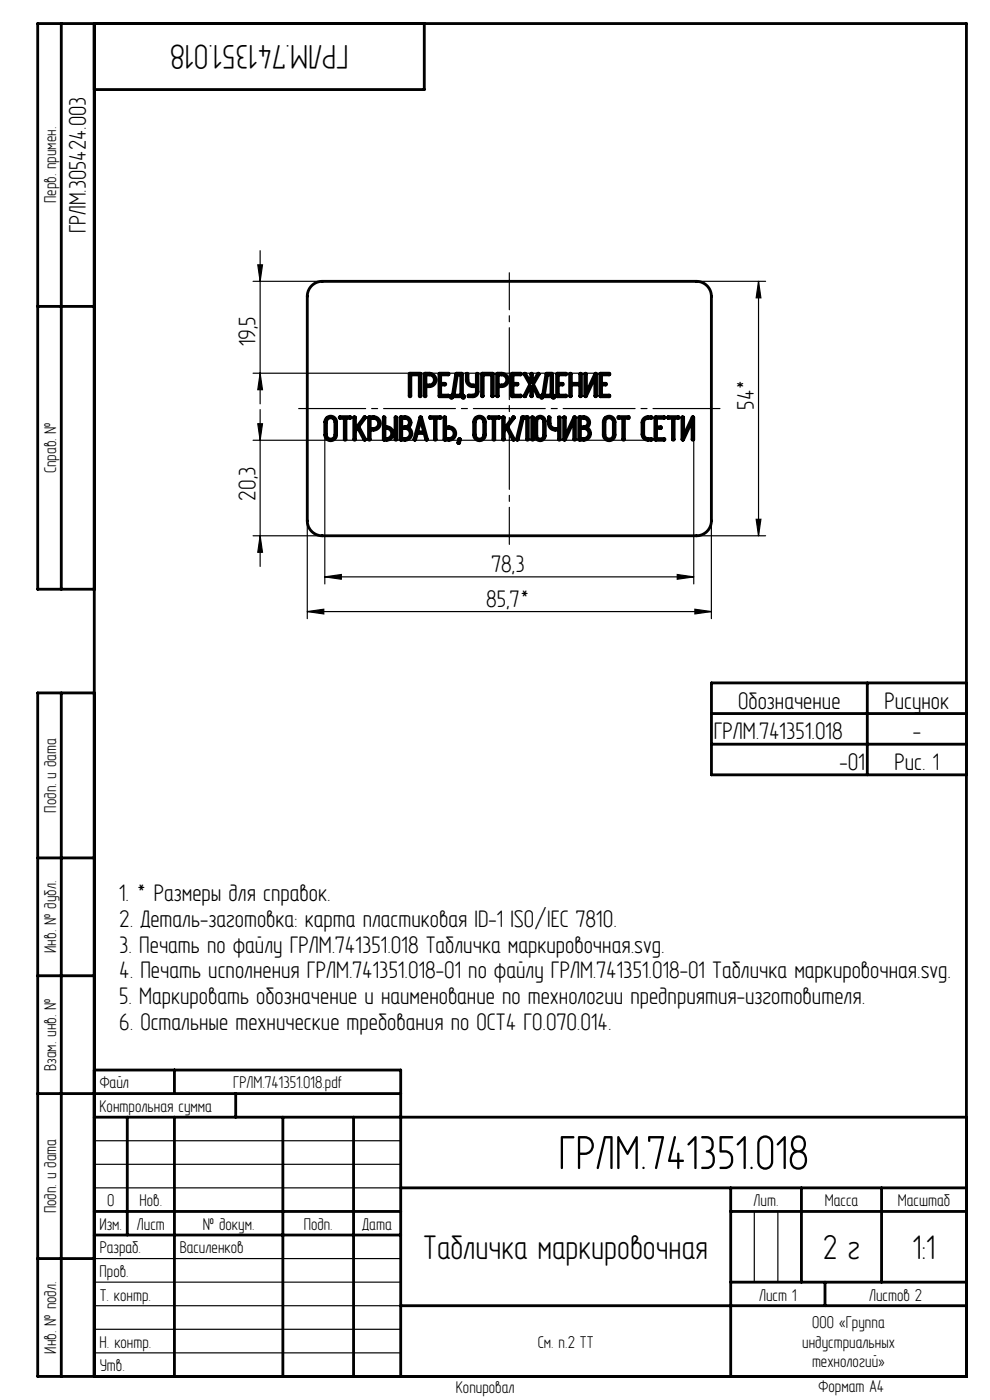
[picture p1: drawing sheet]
<svg xmlns="http://www.w3.org/2000/svg" width="210mm" height="297mm" viewBox="0 0 210 297" stroke-linecap="round" stroke-linejoin="round" font-family="sans-serif">
<g fill="none" stroke="#000" stroke-width=".25">
<path d="M53.7 59.7h14.7M54.7 56.2h1l-.5 3.5zM55.2 53.2v32.5M147.7 59.7h14.7M160.9 59.7l.5 3.5h-1zM160.9 59.7v54M53.7 79.2h73.7M55.2 79.2l.5 3.5h-1zM53.7 93.4h85.4M54.7 89.9h1l-.5 3.5zM55.2 86.9v33.3M68.9 92.3v31.6"/>
<path d="M147.2 93.2v30.7M53.7 113.7h14.7M55.2 113.7l.5 3.5h-1zM65.2 110.5v20.7M147.7 113.7h14.7M150.9 110.5v20.7M160.4 110.2h1l-.5 3.5zM65.2 129.7l3.5-.5v1zM65.2 129.7h85.7M68.9 122.4l3.5-.5v1zM68.9 122.4h78.3M143.7 121.9l3.5 .5-3.5 .5z"/>
<path d="M147.4 129.2l3.5 .5-3.5 .5zM20 242h65M20 247h65M20 252h65M160 257v15M165 257v15M20 277h65M20 272h65M20 267h65M20 287h65M20 282h65"/>
</g>
<g fill="none" stroke="#000" stroke-width=".6">
<path d="M13 5v120M20 5v287M90 5v14h-70M8 65h12M66 60.7a3.2 3.2 0 0 1 2.4-1h79.3a3.2 3.2 0 0 1 3.2 3.2v47.6a3.2 3.2 0 0 1-3.2 3.2h-79.3a3.2 3.2 0 0 1-3.2-3.2v-47.6a3.2 3.2 0 0 1 .8-2.2zM86.9 79.2h2.2l.2 .1v4.7a.18 .18 0 0 1-.2 .2 .18 .18 0 0 1-.2-.2v-4.5h-1.8v4.5a.18 .18 0 0 1-.1 .2 .18 .18 0 0 1-.2-.2zM90.1 79.2h.1a1.82 1.82 0 0 1 2.2 .9 1.56 1.56 0 0 1-.4 1.6 1.56 1.56 0 0 1-1.7 .3v2a.18 .18 0 0 1-.1 .2 .18 .18 0 0 1-.2-.2zM90.3 79.5a1.29 1.29 0 0 1 1.8 1.1l-.3 .8a1.58 1.58 0 0 1-1.5 .3zM93.2 79.2h1.9a.18 .18 0 0 1 .2 .2 .18 .18 0 0 1-.2 .1h-1.6v1.8h.9a.18 .18 0 0 1 .1 .2 .18 .18 0 0 1-.1 .2h-.9v2.1h1.6a.18 .18 0 0 1 .2 .2 .18 .18 0 0 1-.2 .2h-1.8l-.2-.1zM96.7 79.2h1.2l.2 .1v4.5l.3 .1 .1 .5a.18 .18 0 0 1-.2 .1 .18 .18 0 0 1-.2-.1v-.2h-2.1v.2a.18 .18 0 0 1-.2 .1 .18 .18 0 0 1-.2-.1v-.5l.4-.1zM97 79.5h.7v4.3h-1.4zM99 79.2h.2l.1 .2v1.2a1.27 1.27 0 0 0 1.7 1.1v-2.3a.18 .18 0 0 1 .2-.2 .18 .18 0 0 1 .2 .2v3.7l-.4 .8a1.86 1.86 0 0 1-1.6 .3 .18 .18 0 0 1-.1-.2 .18 .18 0 0 1 .1-.2h1.1l.4-.2 .1-.5v-1.1a1.6 1.6 0 0 1-2.1-1.4z"/>
<path d="M102.2 79.2h2.3l.1 .1v4.7a.18 .18 0 0 1-.1 .2 .18 .18 0 0 1-.2-.2v-4.5h-1.8v4.5a.18 .18 0 0 1-.2 .2 .18 .18 0 0 1-.2-.2zM105.4 79.2h.1a1.82 1.82 0 0 1 2.2 .9 1.56 1.56 0 0 1-.3 1.6 1.56 1.56 0 0 1-1.7 .3v2a.18 .18 0 0 1-.2 .2 .18 .18 0 0 1-.2-.2zM105.7 79.5a1.29 1.29 0 0 1 1.8 1.1l-.3 .8a1.58 1.58 0 0 1-1.5 .3zM108.5 79.2h1.9a.18 .18 0 0 1 .2 .2 .18 .18 0 0 1-.2 .1h-1.6v1.8h.9a.18 .18 0 0 1 .2 .2 .18 .18 0 0 1-.2 .2h-.9v2.1h1.6a.18 .18 0 0 1 .2 .2 .18 .18 0 0 1-.2 .2h-1.8l-.1-.1zM111.2 79.2l.3 .1 1.1 1.9v-1.8a.18 .18 0 0 1 .2-.2 .18 .18 0 0 1 .1 .2v1.8l1.2-2h.2l.1 .2-1.2 2.1 1.2 2.6h-.4l-1.1-2.2v2.1a.18 .18 0 0 1-.1 .2 .18 .18 0 0 1-.2-.2v-2.1l-1.1 2.2a.18 .18 0 0 1-.2 .1 .18 .18 0 0 1-.1-.3l1.2-2.4-1.2-2.1zM115.9 79.2h1.2l.1 .1v4.5l.3 .1 .1 .5a.18 .18 0 0 1-.2 .1 .18 .18 0 0 1-.2-.1v-.2h-2.1v.2a.18 .18 0 0 1-.2 .1 .18 .18 0 0 1-.2-.1v-.5l.4-.1zM116.1 79.5h.8v4.3h-1.4zM118.1 79.2h1.9a.18 .18 0 0 1 .2 .2 .18 .18 0 0 1-.2 .1h-1.6v1.8h.9a.18 .18 0 0 1 .2 .2 .18 .18 0 0 1-.2 .2h-.9v2.1h1.6a.18 .18 0 0 1 .2 .2 .18 .18 0 0 1-.2 .2h-1.7l-.2-.1zM120.9 79.2h.2l.1 .2v1.9h1.8v-1.9a.18 .18 0 0 1 .2-.2 .18 .18 0 0 1 .1 .2v4.6a.18 .18 0 0 1-.1 .2 .18 .18 0 0 1-.2-.2v-2.3h-1.8v2.3a.18 .18 0 0 1-.2 .2 .18 .18 0 0 1-.2-.2zM124.1 79.2h.2l.1 .2v3.8l1.8-3.9 .2-.1 .1 .1v4.7a.18 .18 0 0 1-.1 .2 .18 .18 0 0 1-.2-.2v-3.8l-1.8 3.9-.2 .1-.2-.1zM127.3 79.2h1.9a.18 .18 0 0 1 .2 .2 .18 .18 0 0 1-.2 .1h-1.6v1.8h.9a.18 .18 0 0 1 .2 .2 .18 .18 0 0 1-.2 .2h-.9v2.1h1.6a.18 .18 0 0 1 .2 .2 .18 .18 0 0 1-.2 .2h-1.8l-.2-.1zM69.3 88.7a1.25 1.25 0 0 1 1.3-.3 1.25 1.25 0 0 1 .8 1.1v2.8a1.25 1.25 0 0 1-1.3 1.2 1.25 1.25 0 0 1-1.2-1.2v-3z"/>
<path d="M69.6 88.8a.89 .89 0 0 1 .9-.1 .89 .89 0 0 1 .5 .8v2.8a.89 .89 0 0 1-.9 .8 .89 .89 0 0 1-.8-.8v-2.8zM72 88.4h2.3a.18 .18 0 0 1 .2 .2 .18 .18 0 0 1-.2 .2h-.9v4.4a.18 .18 0 0 1-.2 .2 .18 .18 0 0 1-.2-.2v-4.4l-.9-.1zM75.1 88.4h.2l.1 .2v2.3l1.8-2.4a.18 .18 0 0 1 .3-.1 .18 .18 0 0 1 0 .3l-1.4 1.8 1.4 2.8h-.3l-1.3-2.5-.5 .7v1.7a.18 .18 0 0 1-.2 .2 .18 .18 0 0 1-.2-.2zM78.2 88.4h.2a1.82 1.82 0 0 1 2.2 .9 1.56 1.56 0 0 1-.4 1.6 1.56 1.56 0 0 1-1.7 .4v1.9a.18 .18 0 0 1-.1 .2 .18 .18 0 0 1-.2-.2zM78.5 88.8a1.29 1.29 0 0 1 1.8 1l-.3 .8a1.58 1.58 0 0 1-1.5 .3zM81.4 88.4h.1l.2 .2v1.9a1.45 1.45 0 0 1 1.7 1.6 1.45 1.45 0 0 1-2.1 1.1zM81.7 90.9a1.12 1.12 0 0 1 1.4 1.1 1.12 1.12 0 0 1-1.4 1zM83.9 88.4h.1l.2 .2v4.6a.18 .18 0 0 1-.2 .2 .18 .18 0 0 1-.2-.2zM84.9 88.4h.1a1.6 1.6 0 0 1 2.2 1l-.1 .7-.5 .6a1.43 1.43 0 0 1 .7 1.6 1.43 1.43 0 0 1-1.4 1.1l-1-.1zM85.2 90.9a1.29 1.29 0 0 1 1.8 1.1l-.3 .7a1.58 1.58 0 0 1-1.5 .3zM85.2 88.8a1.33 1.33 0 0 1 1.5 .4 .89 .89 0 0 1-.8 1.3h-.7zM89.1 88.4l.3 .1 1.3 4.7a.18 .18 0 0 1-.2 .2 .18 .18 0 0 1-.2-.1l-.3-1.3h-1.5l-.4 1.3h-.3z"/>
<path d="M89.2 89.3l.7 2.3h-1.3zM91.1 88.4h2.3a.18 .18 0 0 1 .2 .2 .18 .18 0 0 1-.2 .2h-.9v4.4a.18 .18 0 0 1-.2 .2 .18 .18 0 0 1-.1-.2v-4.4l-1-.1zM94.2 88.4h.2l.1 .2v1.9a1.57 1.57 0 0 1 1.7 .4 1.57 1.57 0 0 1 .4 1.6l-.6 .7a2.37 2.37 0 0 1-1.7 .2zM94.5 90.9a1.29 1.29 0 0 1 1.8 1.1l-.3 .7a1.58 1.58 0 0 1-1.5 .3zM97.3 93.1h.3l.1 .1-.2 .8-.2 .1-.2-.2zM100.8 88.7a1.25 1.25 0 0 1 1.4-.3 1.25 1.25 0 0 1 .8 1.1v2.8a1.25 1.25 0 0 1-1.3 1.2 1.25 1.25 0 0 1-1.2-1.2v-3zM101.2 88.8a.89 .89 0 0 1 .9-.1 .89 .89 0 0 1 .5 .8v2.8a.89 .89 0 0 1-.9 .8 .89 .89 0 0 1-.9-.8v-2.8zM103.6 88.4h2.2a.18 .18 0 0 1 .2 .2 .18 .18 0 0 1-.2 .2h-.8v4.4a.18 .18 0 0 1-.2 .2 .18 .18 0 0 1-.2-.2v-4.4l-1-.1zM106.7 88.4h.2l.1 .2v2.3l1.8-2.4a.18 .18 0 0 1 .2-.1 .18 .18 0 0 1 .1 .3l-1.4 1.8 1.4 2.8h-.3l-1.3-2.5-.5 .7v1.7a.18 .18 0 0 1-.2 .2 .18 .18 0 0 1-.2-.2zM110.7 88.5l1.2-.1 .2 .1v4.7a.18 .18 0 0 1-.2 .2 .18 .18 0 0 1-.2-.2v-4.4h-.7l-1.1 4.5a.18 .18 0 0 1-.2 .1 .18 .18 0 0 1-.1-.2zM112.8 88.4h.2l.2 .2v1.9h.3a2.03 2.03 0 0 1 .3-1.9 1.07 1.07 0 0 1 1.2-.2 1.07 1.07 0 0 1 .7 1v3a1.07 1.07 0 0 1-1.1 1.1 1.07 1.07 0 0 1-1.1-1.1v-1.5h-.3v2.3a.18 .18 0 0 1-.2 .2 .18 .18 0 0 1-.2-.2zM114.1 88.8a.71 .71 0 0 1 .8-.1 .71 .71 0 0 1 .4 .7v3a.71 .71 0 0 1-.7 .7 .71 .71 0 0 1-.7-.7v-3z"/>
<path d="M116.4 88.4h.2l.1 .2v1.2a1.27 1.27 0 0 0 1.8 1.1v-2.3a.18 .18 0 0 1 .1-.2 .18 .18 0 0 1 .2 .2v4.6a.18 .18 0 0 1-.2 .2 .18 .18 0 0 1-.1-.2v-1.9a1.6 1.6 0 0 1-2.2-1.5zM119.6 88.4h.2l.1 .2v3.8l1.8-3.9 .2-.1 .2 .1v4.7a.18 .18 0 0 1-.2 .2 .18 .18 0 0 1-.2-.2v-3.8l-1.8 3.9-.2 .1-.1-.1zM122.8 88.4h.1a1.6 1.6 0 0 1 2.2 1l-.1 .7-.5 .6a1.43 1.43 0 0 1 .7 1.6 1.43 1.43 0 0 1-1.4 1.1l-1-.1zM123.1 90.9a1.29 1.29 0 0 1 1.8 1.1l-.3 .7a1.58 1.58 0 0 1-1.5 .3zM123.1 88.8a1.33 1.33 0 0 1 1.5 .4 .89 .89 0 0 1-.8 1.3h-.7zM128.3 88.7a1.25 1.25 0 0 1 1.4-.3 1.25 1.25 0 0 1 .8 1.1v2.8a1.25 1.25 0 0 1-1.3 1.2 1.25 1.25 0 0 1-1.2-1.2v-3zM128.6 88.8a.89 .89 0 0 1 1-.1 .89 .89 0 0 1 .5 .8v2.8a.89 .89 0 0 1-.9 .8 .89 .89 0 0 1-.9-.8v-2.8zM131.1 88.4h2.2a.18 .18 0 0 1 .2 .2 .18 .18 0 0 1-.2 .2h-.8v4.4a.18 .18 0 0 1-.2 .2 .18 .18 0 0 1-.2-.2v-4.4l-1-.1zM136.6 88.7a1.84 1.84 0 0 1 1.6-.3l.1 .2-.1 .2a1.29 1.29 0 0 0-1.6 .4v3.2l.4 .5 1.2 .1a.18 .18 0 0 1 .1 .2 .18 .18 0 0 1-.1 .2 1.44 1.44 0 0 1-2-1.3v-2.7zM139 88.4h1.9a.18 .18 0 0 1 .2 .2 .18 .18 0 0 1-.2 .2h-1.6v1.7h.9a.18 .18 0 0 1 .1 .2 .18 .18 0 0 1-.1 .2h-.9v2.1h1.6a.18 .18 0 0 1 .2 .2 .18 .18 0 0 1-.2 .2h-1.8l-.2-.1zM141.6 88.4h2.3a.18 .18 0 0 1 .2 .2 .18 .18 0 0 1-.2 .2h-.9v4.4a.18 .18 0 0 1-.2 .2 .18 .18 0 0 1-.2-.2v-4.4l-.9-.1zM144.7 88.4h.2l.1 .2v3.8l1.8-3.9 .2-.1 .1 .1 .1 4.7a.18 .18 0 0 1-.2 .2 .18 .18 0 0 1-.2-.2v-3.8l-1.8 3.9-.2 .1-.1-.1z"/>
<path d="M20 125h-12v-120h197v287h-197v-145h12M13 147v145M150.9 151.4h54.1M150.9 157.9h54.1M184 144.9v19.5M205 144.9h-54.1v19.5h54.1M8 182h12M8 207h12M8 232h77M20 227h65v65M20 237h185M27 237v25"/>
<path d="M37 227v5M37 237v55M50 232v5M60 237v55M75 237v55M20 257h65M85 252h120M155 252v40M155 257h50M170 252v20M187 252v20M8 267h12"/>
<path d="M20 262h65M85 277h120M155 272h50M175 272v5"/>
</g>
<path d="M108 115.5v-57.6" fill="none" stroke="#000" stroke-width=".25" stroke-dasharray="15.2 1.3 1.3 1.3" stroke-dashoffset="7.4"/>
<path d="M63.4 86.7h89.3" fill="none" stroke="#000" stroke-width=".25" stroke-dasharray="15.2 1.3 1.3 1.3" stroke-dashoffset="1"/>
<g fill="#000">
<path d="M54.7 56.2h1l-.5 3.5zM55.2 79.2l.5 3.5h-1z"/>
<path d="M160.4 110.2h1l-.5 3.5zM160.9 59.7l.5 3.5h-1zM55.2 113.7l.5 3.5h-1zM54.7 89.9h1l-.5 3.5z"/>
<path d="M65.2 129.7l3.5-.5v1zM147.4 129.2l3.5 .5-3.5 .5zM68.9 122.4l3.5-.5v1zM143.7 121.9l3.5 .5-3.5 .5z"/>
</g>
<text font-size="11" x="118.5" y="248">ГРЛМ.741351.018</text>
<g font-size="7.8">
<text x="73.9" y="9.5" transform="rotate(-180 73.9 9.5)">ГРЛМ.741351.018</text>
<text x="89.8" y="267">Табличка маркировочная</text>
<text x="174.6" y="267">2 г</text>
<text x="193.6" y="267">1:1</text>
</g>
<g font-size="5.5">
<text x="18.2" y="49.5" transform="rotate(-90 18.2 49.5)">ГРЛМ.305424.003</text>
<text x="54.2" y="73.4" transform="rotate(-90 54.2 73.4)">19,5</text>
<text x="159.9" y="86.9" transform="rotate(-90 159.9 86.9)">54*</text>
<text x="54.2" y="106.2" transform="rotate(-90 54.2 106.2)">20,3</text>
<text x="104.3" y="121.4">78,3</text>
<text x="103.2" y="128.7">85,7*</text>
<text x="156.6" y="150.3">Обозначение</text>
<text x="187.6" y="150.3">Рисунок</text>
<text x="151.4" y="156.8">ГРЛМ.741351.018</text>
<text x="193.6" y="156.8">-</text>
<text x="178.1" y="163.3">-01</text>
<text x="189.7" y="163.3">Рис. 1</text>
<text x="25.3" y="191.1">1. * Размеры для справок.</text>
<text x="25.3" y="196.6">2. Деталь-заготовка: карта пластиковая ID-1 ISO/IEC 7810.</text>
<text x="25.3" y="202.1">3. Печать по файлу ГРЛМ.741351.018 Табличка маркировочная.svg.</text>
<text x="25.3" y="207.6">4. Печать исполнения ГРЛМ.741351.018-01 по файлу ГРЛМ.741351.018-01 Табличка маркировочная.svg.</text>
<text x="25.3" y="213.1">5. Маркировать обозначение и наименование по технологии предприятия-изготовителя.</text>
<text x="25.3" y="218.6">6. Остальные технические требования по ОСТ4 ГО.070.014.</text>
</g>
<g font-size="3.9">
<text x="11.9" y="43.1" transform="rotate(-90 11.9 43.1)">Перв. примен.</text>
<text x="11.9" y="100.4" transform="rotate(-90 11.9 100.4)">Справ. №</text>
<text x="11.9" y="172.4" transform="rotate(-90 11.9 172.4)">Подп. и дата</text>
<text x="11.9" y="202.1" transform="rotate(-90 11.9 202.1)">Инв. № дубл.</text>
<text x="11.9" y="227.2" transform="rotate(-90 11.9 227.2)">Взам. инв. №</text>
<text x="21.2" y="230.9">Файл</text>
<text x="49.5" y="230.9">ГРЛМ.741351.018.pdf</text>
<text x="21.1" y="235.9">Контрольная сумма</text>
<text x="11.9" y="257.4" transform="rotate(-90 11.9 257.4)">Подп. и дата</text>
<text x="22.7" y="255.9">0</text>
<text x="29.6" y="255.9">Нов.</text>
<text x="159.9" y="255.9">Лит.</text>
<text x="174.9" y="255.9">Масса</text>
<text x="190.4" y="255.9">Масштаб</text>
<text x="21.1" y="260.9">Изм.</text>
<text x="29" y="260.9">Лист</text>
<text x="43" y="260.9">№ докум.</text>
<text x="64.4" y="260.9">Подп.</text>
<text x="76.9" y="260.9">Дата</text>
<text x="21.1" y="265.9">Разраб.</text>
<text x="38.1" y="265.9">Василенков</text>
<text x="21.1" y="270.9">Пров.</text>
<text x="21.1" y="275.9">Т. контр.</text>
<text x="161" y="275.9">Лист 1</text>
<text x="184.4" y="275.9">Листов 2</text>
<text x="172.3" y="281.7">ООО «Группа</text>
<text x="11.9" y="287.1" transform="rotate(-90 11.9 287.1)">Инв. № подл.</text>
<text x="21.1" y="285.9">Н. контр.</text>
<text x="114.1" y="285.9">См. п.2 ТТ</text>
<text x="170.2" y="285.9">индустриальных</text>
<text x="21.2" y="290.9">Утв.</text>
<text x="172.2" y="290.1">технологий»</text>
<text x="96.7" y="295.6">Копировал</text>
<text x="173.6" y="295.4">Формат A4</text>
</g>
</svg>
